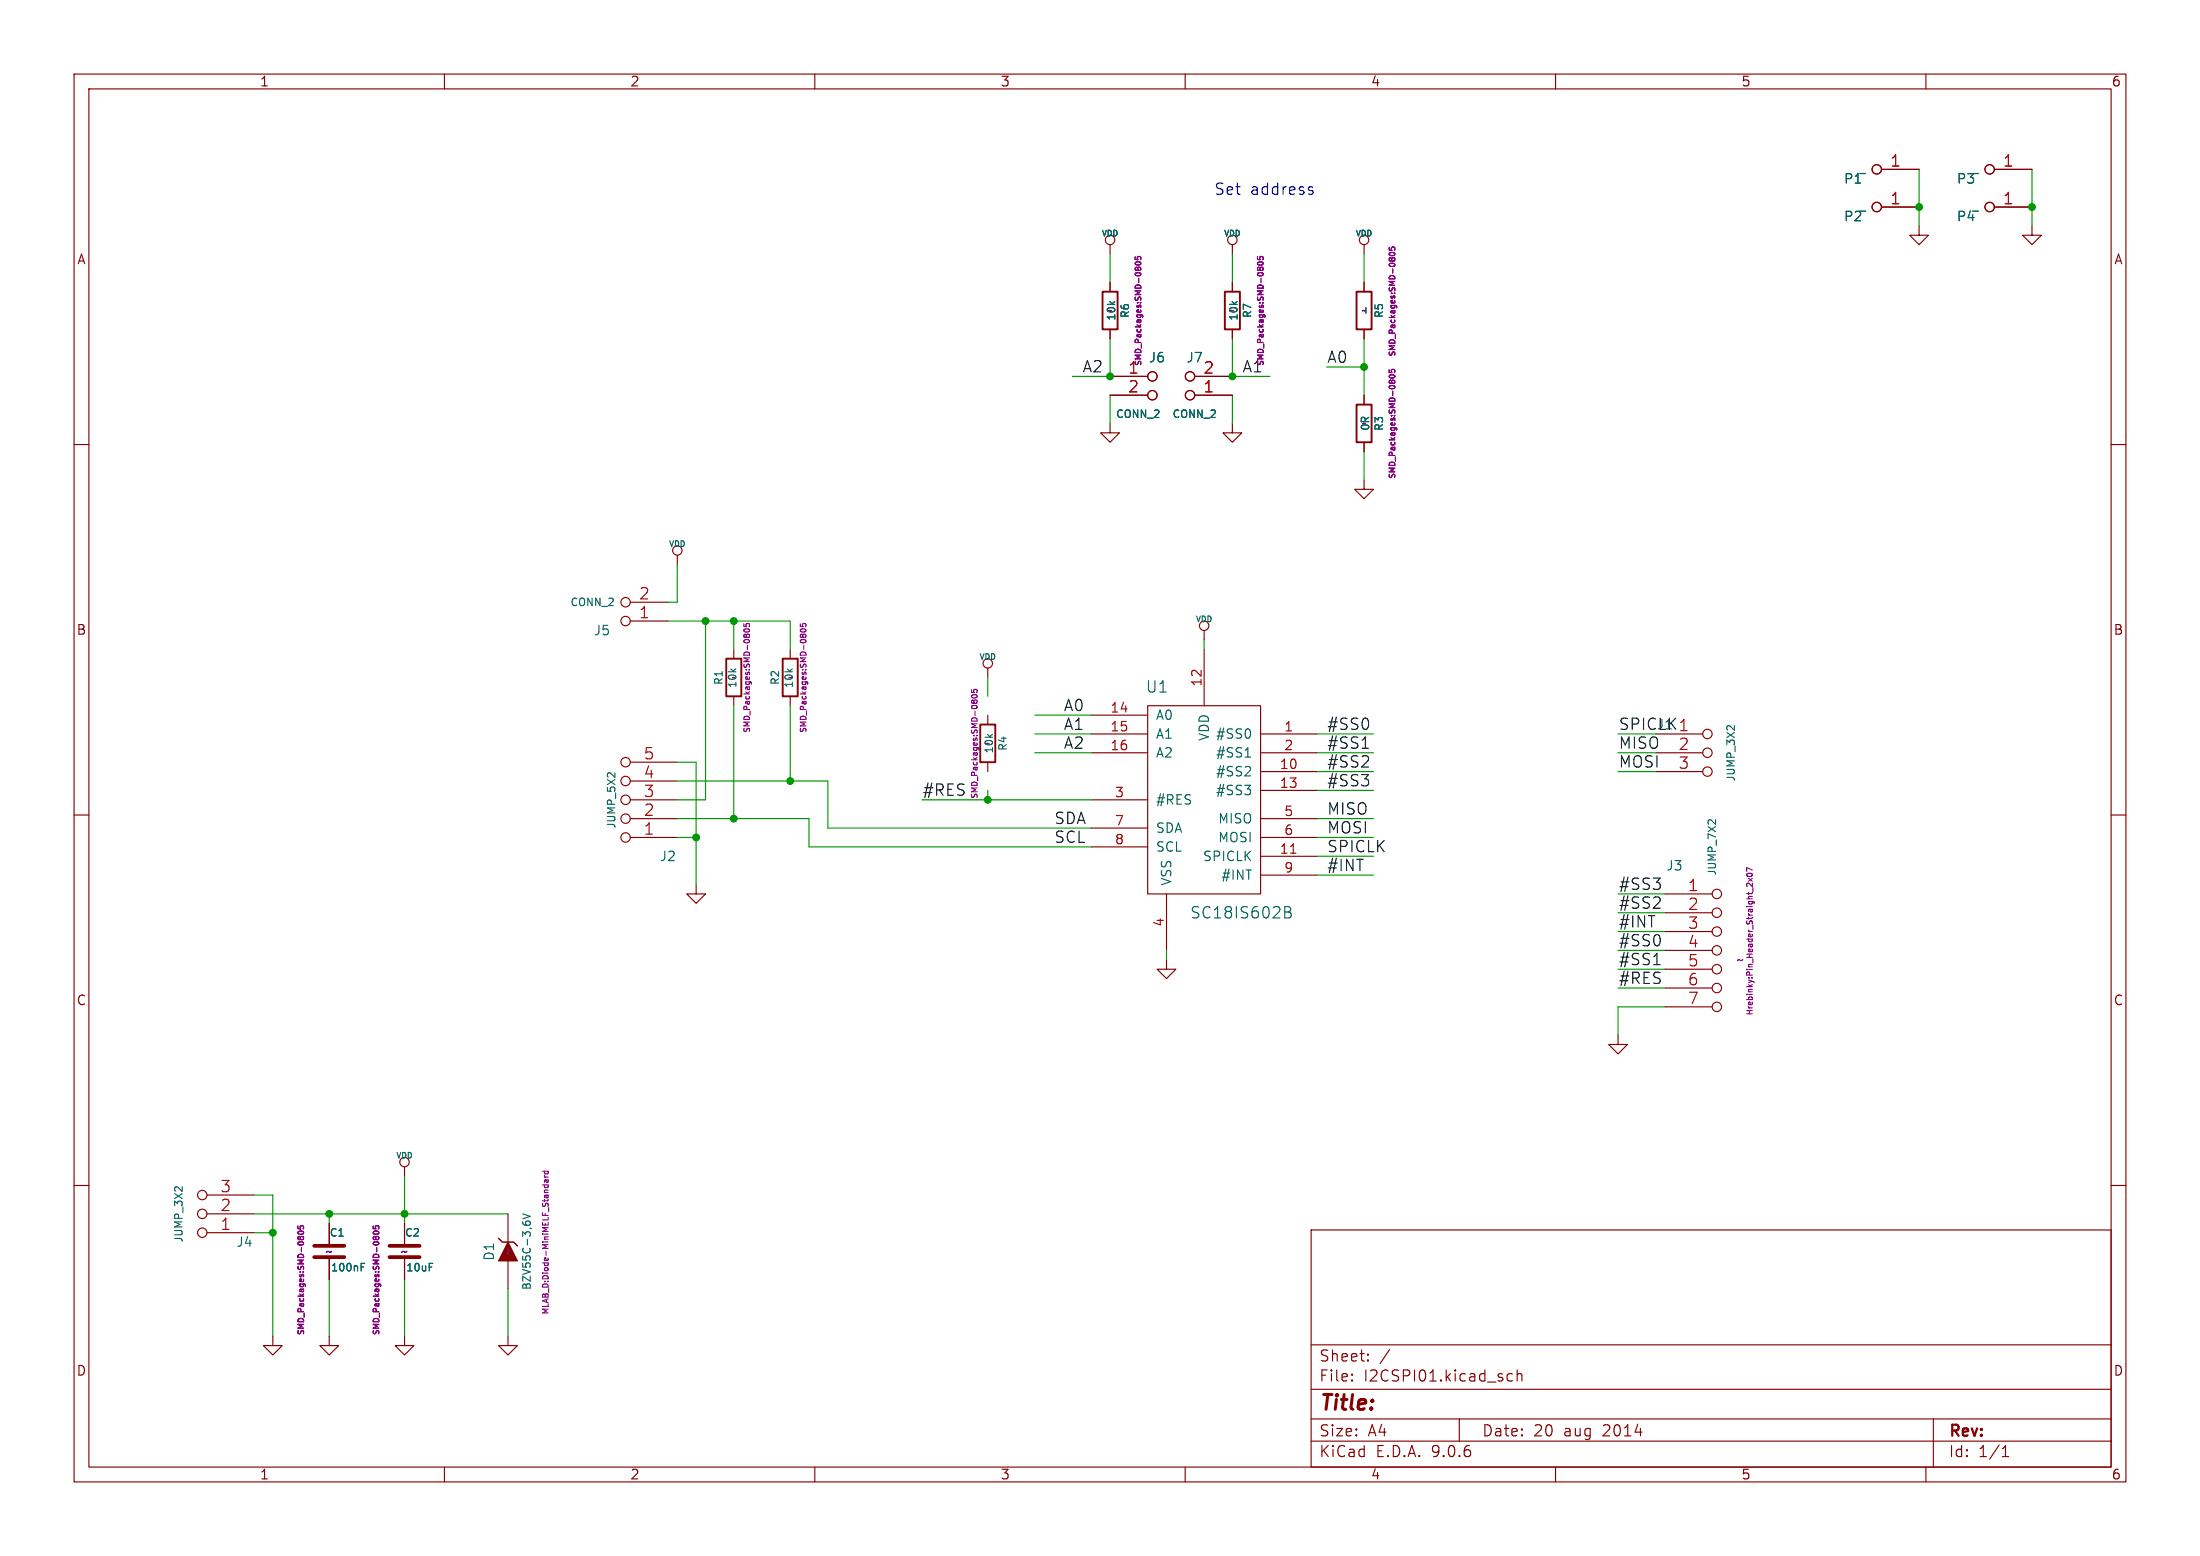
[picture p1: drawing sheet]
<svg xmlns="http://www.w3.org/2000/svg" width="297mm" height="210mm" viewBox="0 0 297 210" stroke-linecap="round" stroke-linejoin="round" font-family="sans-serif">
<g fill="none" stroke="#840000" stroke-width=".15">
<path d="M10 10h277v190h-277zM12 12h273v186h-273zM60 10v2M110 10v2M160 10v2M210 10v2M260 10v2M149.9 33v1.3M149.9 38.1v1.3M166.4 33v1.3M166.4 38.1v1.3M184.1 33v1.3"/>
<path d="M184.1 38.1v1.3M254 27.9h5.1M254 22.9h5.1M259.1 30.5v1.3h1.2l-1.2 1.2-1.3-1.2h1.3M269.2 27.9h5.1M269.2 22.9h5.1M274.3 30.5v1.3h1.3l-1.3 1.2-1.3-1.2h1.3M149.9 57.2v1.2h1.2l-1.2 1.3-1.3-1.3h1.3M149.9 50.8h5M149.9 53.3h5M149.9 44.5v1.2M161.3 50.8h5.1"/>
<path d="M161.3 53.3h5.1M166.4 57.2v1.2h1.2l-1.2 1.3-1.3-1.3h1.3M166.4 44.5v1.2M184.1 44.5v1.2M184.1 53.3v1.3M184.1 59.7v1.3M10 60h2M91.4 74.9v1.3M184.1 64.8v1.2h1.3l-1.3 1.3-1.2-1.3h1.2M285 60h2M85.1 83.8h5.1M85.1 81.3h5.1"/>
<path d="M99.1 87.6v1.3M99.1 94v1.3M106.7 87.6v1.3M106.7 94v1.3M133.3 90.2v1.2M133.3 96.5v1.3M147.3 99.1h7.6M147.3 96.5h7.6M154.9 95.3h15.3v25.4h-15.3zM162.6 85.1v1.3M162.6 87.6v7.7M170.2 99.1h7.6"/>
<path d="M223.5 99.1h6.4M10 110h2M85.1 113h6.3M85.1 110.5h6.3M85.1 108h6.3M85.1 105.4h6.3M85.1 102.9h6.3M94 119.4v1.3h1.2l-1.2 1.2-1.3-1.2h1.3M133.3 102.9v1.2M147.3 101.6h7.6M147.3 108h7.6M147.3 111.8h7.6"/>
<path d="M147.3 114.3h7.6M170.2 101.6h7.6M170.2 104.1h7.6M170.2 113h7.6M170.2 110.5h7.6M170.2 106.7h7.6M170.2 115.6h7.6M170.2 118.1h7.6M223.5 101.6h6.4M223.5 104.1h6.4M285 110h2M157.5 129.5v1.3h1.2l-1.2 1.3-1.3-1.3h1.3"/>
<path d="M157.5 120.7v7.6M218.4 139.7v1.3h1.3l-1.3 1.2-1.2-1.2h1.2M224.8 120.7h6.3M224.8 123.2h6.3M224.8 125.7h6.3M224.8 128.3h6.3M224.8 130.8h6.3M224.8 133.4h6.3M224.8 135.9h6.3M54.6 157.5v1.3M10 160h2M27.9 166.4h6.4"/>
<path d="M27.9 163.8h6.4M27.9 161.3h6.4M44.4 165.1v2.8M44.4 169.9v2.8M54.6 165.1v2.8M54.6 169.9v2.8M68.6 163.8v3.8M68.6 170.2v3.8M177 166h108v32h-108zM285 160h2M36.8 180.3v1.3h1.3l-1.3 1.3-1.2-1.3h1.2M44.4 180.3v1.3h1.3l-1.3 1.3-1.2-1.3h1.2"/>
<path d="M54.6 180.3v1.3h1.3l-1.3 1.3-1.3-1.3h1.3M60 198v2M68.6 180.3v1.3h1.2l-1.2 1.3-1.3-1.3h1.3M110 198v2M160 198v2M177 194.5h108M177 191.5h108M177 187.5h108M177 181.5h108M182.5 186.3h.1l-.1 .1M182.5 186.3v.1M182.5 185.5v.1"/>
<path d="M182.5 185.5h.1l-.1 .1M184.7 183.6v.1M184.7 183.6h-.1l.1 .1M184.7 182.8v.1M184.7 182.8h-.1l.1 .1M187.6 182.1l-1.3 2M197 191.5v3M203.5 186.1l.2 .3 .5-.1M204.2 185.5l-.5-.1-.2 .3M204.8 185.5a.37 .37 0 0 1 .7 .1v.8M204.8 184.9v1.5M210 198v2"/>
<path d="M260 198v2M261 191.5v6.5M270.3 196.6h.9M270.3 195.5l.4-.4v1.5"/>
<circle cx="149.9" cy="32.4" r=".63"/>
<circle cx="166.4" cy="32.4" r=".63"/>
<circle cx="184.1" cy="32.4" r=".63"/>
<circle cx="253.4" cy="22.9" r=".63"/>
<circle cx="253.4" cy="27.9" r=".63"/>
<circle cx="268.6" cy="22.9" r=".63"/>
<circle cx="268.6" cy="27.9" r=".63"/>
<circle cx="155.6" cy="53.3" r=".63"/>
<circle cx="155.6" cy="50.8" r=".63"/>
<circle cx="160.7" cy="53.3" r=".63"/>
<circle cx="160.7" cy="50.8" r=".63"/>
<circle cx="91.4" cy="74.3" r=".63"/>
<circle cx="84.5" cy="83.8" r=".63"/>
<circle cx="84.5" cy="81.3" r=".63"/>
<circle cx="133.3" cy="89.5" r=".63"/>
<circle cx="162.6" cy="84.5" r=".63"/>
<circle cx="230.5" cy="99.1" r=".63"/>
<circle cx="84.5" cy="107.9" r=".63"/>
<circle cx="84.5" cy="102.9" r=".63"/>
<circle cx="84.5" cy="105.4" r=".63"/>
<circle cx="84.5" cy="110.5" r=".63"/>
<circle cx="84.5" cy="113" r=".63"/>
<circle cx="230.5" cy="104.1" r=".63"/>
<circle cx="230.5" cy="101.6" r=".63"/>
<circle cx="231.8" cy="125.7" r=".63"/>
<circle cx="231.8" cy="120.6" r=".63"/>
<circle cx="231.8" cy="123.2" r=".63"/>
<circle cx="231.8" cy="135.9" r=".63"/>
<circle cx="231.8" cy="128.3" r=".63"/>
<circle cx="231.8" cy="130.8" r=".63"/>
<circle cx="231.8" cy="133.3" r=".63"/>
<circle cx="54.6" cy="156.8" r=".63"/>
<circle cx="27.3" cy="161.3" r=".63"/>
<circle cx="27.3" cy="163.8" r=".63"/>
<circle cx="27.3" cy="166.4" r=".63"/>
</g>
<path d="M42.4 168.1h4.1M42.4 169.7h4.1M52.6 168.1h4M52.6 169.7h4" fill="none" stroke="#840000" stroke-width=".51"/>
<g fill="none" stroke="#006464" stroke-width=".15">
<path d="M184.4 41.5v.8M233.2 98h.4M234.1 97.9v.7M82.1 104.3h.3M83 104.3v.6M168.1 102.2h.7M230.7 110.7h.3M231.6 110.6v.7M173.4 122.4h.7a.36 .36 0 0 1 .1 .4 .36 .36 0 0 1-.2 .3M173.4 123.1h.6M174 123.1a.41 .41 0 0 1 .3 .4 .41 .41 0 0 1-.3 .4h-.6M23.7 160.2h.3"/>
<path d="M24.6 160.2v.6M48.8 171h.3M48.8 170.5h.4M57.9 170.5h.5M70.6 164.9v.2M70.6 163.8l1 .4-1 .3M71 165.2v-.3l.1-.1h.4l.1 .4"/>
</g>
<g fill="none" stroke="#840084" stroke-width=".15">
<path d="M153.3 36.2l.1-.1 .2 .1 .3-.1 .1 .1M153.3 34.7v.3l.3 .1v-.4h.3l.1 .1-.1 .3M153.3 35.5a.37 .37 0 0 1 .4-.2 .37 .37 0 0 1 .3 .4 .37 .37 0 0 1-.5 .1 .37 .37 0 0 1-.2-.3zM169.8 36.2l.1-.1 .2 .1 .3-.1 .1 .1M169.8 34.7v.3l.3 .1v-.4h.4v.1v.3M169.8 35.5a.37 .37 0 0 1 .4-.2 .37 .37 0 0 1 .3 .4 .37 .37 0 0 1-.4 .1 .37 .37 0 0 1-.3-.3zM187.5 33.4v.3l.4 .1v-.4h.3l.1 .1-.1 .3M187.5 34.9l.2-.1 .2 .1 .3-.1 .1 .1M187.6 34.2a.37 .37 0 0 1 .4-.2 .37 .37 0 0 1 .3 .4 .37 .37 0 0 1-.5 .2 .37 .37 0 0 1-.2-.4zM187.5 51.5l.2-.2 .2 .2 .3-.2 .1 .2M187.5 49.9v.4h.4v-.4h.3l.1 .1-.1 .3M187.6 50.7a.37 .37 0 0 1 .4-.2 .37 .37 0 0 1 .3 .4 .37 .37 0 0 1-.5 .2 .37 .37 0 0 1-.2-.4z"/>
<path d="M100.4 85.7l.2-.1 .1 .1 .3-.1 .2 .1M100.4 84.2v.3l.4 .1-.1-.4h.4l.1 .1-.1 .3M100.5 85a.37 .37 0 0 1 .4-.2 .37 .37 0 0 1 .2 .4 .37 .37 0 0 1-.4 .2 .37 .37 0 0 1-.2-.4zM108 85.7l.2-.1 .2 .1 .3-.1 .1 .1M108 84.2v.3l.4 .1v-.4h.3l.1 .1-.1 .3M108.1 85a.37 .37 0 0 1 .4-.2 .37 .37 0 0 1 .3 .4 .37 .37 0 0 1-.5 .2 .37 .37 0 0 1-.2-.4zM131.2 94.6l.1-.1 .2 .1 .3-.1 .1 .1M131.2 93.1v.3l.3 .1v-.4h.3l.1 .1-.1 .3M131.2 93.9a.37 .37 0 0 1 .4-.2 .37 .37 0 0 1 .3 .4 .37 .37 0 0 1-.5 .2 .37 .37 0 0 1-.2-.4zM235.8 118a.37 .37 0 0 1 .5-.2 .37 .37 0 0 1 .2 .4 .37 .37 0 0 1-.4 .1 .37 .37 0 0 1-.3-.3zM236.1 118.5l.5 .4M236.6 119.2v.5l-.6-.5-.2 .1 .1 .3"/>
<path d="M236.6 117.4l-.8-.3v.5M236.6 118.5l-.5 .4M73.2 158.1h.8M73.5 158.7l.1 .2M73.5 158.9h.5M73.5 158.1v.2l.1 .1h.4v-.3M73.7 159.2l.1 .4 .2-.1v-.3M74 159.2l-.5 .1v.3M40.2 167l.2-.1 .1 .1 .3-.1 .2 .1M40.2 165.5v.3l.4 .1-.1-.4h.4l.1 .1-.1 .3M40.3 166.3a.37 .37 0 0 1 .4-.2 .37 .37 0 0 1 .2 .4 .37 .37 0 0 1-.4 .1 .37 .37 0 0 1-.2-.3zM50.4 167l.1-.1 .2 .1 .3-.1 .1 .1"/>
<path d="M50.4 165.5v.3l.3 .1v-.4h.4v.1v.3M50.4 166.3a.37 .37 0 0 1 .4-.2 .37 .37 0 0 1 .3 .4 .37 .37 0 0 1-.4 .1 .37 .37 0 0 1-.3-.3z"/>
</g>
<path d="M68.6 167.6l1.2 2.6h-2.5z" fill="#840000" stroke="#840000" stroke-width=".15"/>
<path d="M67.3 167.1l.5 .5h1.5l.5 .5" fill="none" stroke="#840000" stroke-width=".2"/>
<path d="M148.8 39.4h2.1v5.1h-2.1zM165.4 39.4h2v5.1h-2zM183.1 39.4h2.1v5.1h-2.1zM183.1 54.6h2.1v5.1h-2.1zM98 88.9h2.1v5.1h-2.1zM105.7 88.9h2v5.1h-2zM132.3 97.8h2.1v5.1h-2.1z" fill="none" stroke="#840000" stroke-width=".25"/>
<path d="M174.2 115.2h.8" fill="none" stroke="#a90000" stroke-width=".15"/>
<path d="M183.9 101h.9M223.3 130.2h.8" fill="none" stroke="#0f0f0f" stroke-width=".15"/>
<g fill="none" stroke="#009600" stroke-width=".15">
<path d="M149.9 34.3v3.8M166.4 34.3v3.8M184.1 34.3v3.8M259.1 22.9v7.6M274.3 22.9v7.6M149.9 45.7v5.1h-5.1M149.9 53.3v3.9M166.4 45.7v5.1h5M166.4 53.3v3.9M179.1 49.5h5M184.1 45.7v7.6M91.4 76.2v5.1h-1.2"/>
<path d="M184.1 61v3.8M90.2 83.8h16.5v3.8M95.2 83.8v24.2h-3.8M99.1 83.8v3.8M99.1 95.3v15.2M106.7 95.3v10.1M133.3 91.4v2.6M139.7 99.1h7.6M139.7 96.5h7.6M162.6 86.4v1.2M177.8 99.1h7.6M218.4 99.1h5.1"/>
<path d="M91.4 105.4h20.4v6.4h35.5M91.4 110.5h17.8v3.8h38.1M91.4 113h2.6M91.4 102.9h2.6v16.5M124.5 108h22.8M133.3 106.7v1.3M139.7 101.6h7.6M177.8 118.1h7.6M177.8 101.6h7.6M177.8 106.7h7.6M177.8 110.5h7.6M177.8 113h7.6"/>
<path d="M177.8 115.6h7.6M177.8 104.1h7.6M218.4 101.6h5.1M218.4 104.1h5.1M157.5 128.3v1.2M218.4 123.2h6.4M218.4 125.7h6.4M218.4 120.7h6.4M218.4 128.3h6.4M218.4 133.4h6.4M218.4 130.8h6.4M224.8 135.9h-6.4v3.8"/>
<path d="M54.6 158.8v6.3M34.3 161.3h2.5v19M34.3 163.8h34.3M34.3 166.4h2.5M44.4 163.8v1.3M44.4 172.7v7.6M54.6 172.7v7.6M68.6 174v6.3"/>
</g>
<path d="M176.8 25.7l.4 .1 .1 .2-.2 .2h-.3M176.8 25.2l.4 .1" fill="none" stroke="#0000c2" stroke-width=".15"/>
<g fill="#009600" stroke="#009600" stroke-width=".15">
<circle cx="166.4" cy="50.8" r=".46"/>
<circle cx="274.3" cy="27.9" r=".46"/>
<circle cx="184.1" cy="49.5" r=".46"/>
<circle cx="149.9" cy="50.8" r=".46"/>
<circle cx="259.1" cy="27.9" r=".46"/>
<circle cx="54.6" cy="163.8" r=".46"/>
<circle cx="94" cy="113" r=".46"/>
<circle cx="36.8" cy="166.4" r=".46"/>
<circle cx="99.1" cy="110.5" r=".46"/>
<circle cx="44.4" cy="163.8" r=".46"/>
<circle cx="106.7" cy="105.4" r=".46"/>
<circle cx="99.1" cy="83.8" r=".46"/>
<circle cx="133.3" cy="108" r=".46"/>
<circle cx="95.2" cy="83.8" r=".46"/>
</g>
<text font-size="2.8" fill="#840000" x="178" y="190.9">Title:</text>
<g font-size="2.1" fill="#a90000">
<text x="255.1" y="22.6">1</text>
<text x="270.3" y="22.6">1</text>
<text x="255.1" y="27.7">1</text>
<text x="270.3" y="27.7">1</text>
<text x="152.2" y="50.5">1</text>
<text x="152.2" y="53.1">2</text>
<text x="162.4" y="53.1">1</text>
<text x="162.4" y="50.5">2</text>
<text x="86.2" y="83.6">1</text>
<text x="86.2" y="81">2</text>
<text x="226.5" y="101.3">2</text>
<text x="86.8" y="107.7">3</text>
<text x="86.8" y="105.2">4</text>
<text x="86.8" y="102.6">5</text>
<text x="226.5" y="103.9">3</text>
<text x="86.8" y="112.8">1</text>
<text x="86.8" y="110.2">2</text>
<text x="227.8" y="120.4">1</text>
<text x="227.8" y="122.9">2</text>
<text x="227.8" y="125.5">3</text>
<text x="227.8" y="128">4</text>
<text x="227.8" y="130.6">5</text>
<text x="227.8" y="133.1">6</text>
<text x="227.8" y="135.6">7</text>
<text x="29.7" y="161">3</text>
<text x="29.7" y="166.1">1</text>
<text x="29.7" y="163.6">2</text>
</g>
<g font-size="2.1" fill="#0000c2">
<text x="163.8" y="26.4">Set</text>
<text x="168.8" y="26.4">address</text>
</g>
<g font-size="2.1" fill="#0f0f0f">
<text x="146" y="50.4">A2</text>
<text x="179.1" y="49.1">A0</text>
<text x="143.5" y="98.6">A1</text>
<text x="143.5" y="101.2">A2</text>
<text x="143.5" y="96.1">A0</text>
<text x="179.1" y="98.6">#SS0</text>
<text x="179.1" y="101.2">#SS1</text>
<text x="218.4" y="98.6">SPICLK 1</text>
<text x="218.4" y="101.2">MISO</text>
<text x="124.5" y="107.5">#RES</text>
<text x="179.1" y="103.7">#SS2</text>
<text x="179.1" y="106.3">#SS3</text>
<text x="218.4" y="103.7">MOSI</text>
<text x="142.2" y="113.9">SCL</text>
<text x="142.2" y="111.3">SDA</text>
<text x="179.1" y="110.1">MISO</text>
<text x="179.1" y="112.6">MOSI</text>
<text x="179.1" y="115.2">SPICLK</text>
<text x="179.1" y="117.7">#INT</text>
<text x="218.4" y="120.2">#SS3</text>
<text x="218.4" y="125.3">#INT</text>
<text x="218.4" y="122.8">#SS2</text>
<text x="218.4" y="130.4">#SS1</text>
<text x="218.4" y="127.9">#SS0</text>
<text x="218.4" y="132.9">#RES</text>
</g>
<g font-size="2.1" fill="#840084">
<text x="167.6" y="50.4">A1</text>
<text x="234.3" y="130.5">~</text>
<text x="43.8" y="169.9">~</text>
<text x="54" y="169.9">~</text>
<text x="69.6" y="169.5" transform="rotate(-90 69.6 169.5)">~</text>
</g>
<g font-size="2.1" fill="#006464">
<text x="154.6" y="93.7">U1</text>
<text x="160.6" y="124.2">SC18IS602B</text>
</g>
<g font-size="2.1" fill="#840000">
<text x="178" y="184">Sheet:</text>
<text x="178" y="186.7">File:</text>
<text x="184.1" y="186.7">I2CSPI01.kicad_sch</text>
<text x="178" y="196.9">KiCad</text>
<text x="178" y="194.1">Size:</text>
<text x="184.7" y="194.1">A4</text>
<text x="185.7" y="196.9">E.D.A.</text>
<text x="193.3" y="196.9">9.0.6</text>
<text x="200" y="194.1">Date:</text>
<text x="207" y="194.1">20</text>
<text x="211.2" y="194.1">aug</text>
<text x="216.5" y="194.1">2014</text>
<text x="263" y="194.3">Rev:</text>
<text x="263" y="196.9">Id:</text>
<text x="267.1" y="196.9">1/1</text>
</g>
<g font-size="1.8" fill="#840000">
<text x="35" y="11.9">1</text>
<text x="85" y="11.9">2</text>
<text x="135" y="11.9">3</text>
<text x="185" y="11.9">4</text>
<text x="235" y="11.9">5</text>
<text x="285" y="11.9">6</text>
<text x="10.3" y="35.9">A</text>
<text x="285.3" y="35.9">A</text>
<text x="10.3" y="85.9">B</text>
<text x="285.3" y="85.9">B</text>
<text x="10.3" y="135.9">C</text>
<text x="285.3" y="135.9">C</text>
<text x="10.3" y="185.9">D</text>
<text x="285.3" y="185.9">D</text>
<text x="35" y="199.9">1</text>
<text x="85" y="199.9">2</text>
<text x="135" y="199.9">3</text>
<text x="185" y="199.9">4</text>
<text x="235" y="199.9">5</text>
<text x="285" y="199.9">6</text>
</g>
<g font-size="1.8" fill="#006464">
<text x="248.8" y="25">P1</text>
<text x="264.1" y="25">P3</text>
<text x="248.8" y="30.1">P2</text>
<text x="264.1" y="30.1">P4</text>
<text x="155" y="49.1">J6</text>
<text x="160.1" y="49.1">J7</text>
<text x="80.1" y="86">J5</text>
<text x="156" y="97.4">A0</text>
<text x="156" y="99.9">A1</text>
<text x="163.4" y="100.1" transform="rotate(-90 163.4 100.1)">VDD</text>
<text x="164.1" y="99.9">#SS0</text>
<text x="156" y="102.5">A2</text>
<text x="164.1" y="102.5">#SS1</text>
<text x="164.1" y="105">#SS2</text>
<text x="164.1" y="107.5">#SS3</text>
<text x="156" y="108.8">#RES</text>
<text x="156" y="112.6">SDA</text>
<text x="164.4" y="111.4">MISO</text>
<text x="164.4" y="113.9">MOSI</text>
<text x="89" y="116.4">J2</text>
<text x="156" y="115.2">SCL</text>
<text x="158.3" y="119.6" transform="rotate(-90 158.3 119.6)">VSS</text>
<text x="162.3" y="116.4">SPICLK</text>
<text x="164.8" y="119">#INT</text>
<text x="224.9" y="117.7">J3</text>
<text x="31.8" y="168.5">J4</text>
<text x="66.9" y="170.3" transform="rotate(-90 66.9 170.3)">D1</text>
</g>
<g font-size="1.8" fill="#a90000">
<text x="162.3" y="92.8" transform="rotate(-90 162.3 92.8)">12</text>
<text x="149.8" y="96.3">14</text>
<text x="149.8" y="98.8">15</text>
<text x="149.8" y="101.3">16</text>
<text x="173.3" y="98.8">1</text>
<text x="173.3" y="101.3">2</text>
<text x="150.4" y="107.7">3</text>
<text x="172.7" y="103.9">10</text>
<text x="172.7" y="106.4">13</text>
<text x="150.4" y="111.5">7</text>
<text x="173.3" y="110.2">5</text>
<text x="173.3" y="112.8">6</text>
<text x="150.4" y="114">8</text>
<text x="172.7" y="115.3">11</text>
<text x="173.3" y="117.9">9</text>
<text x="157.2" y="125.2" transform="rotate(-90 157.2 125.2)">4</text>
</g>
<text font-size="1.8" fill="#0f0f0f" x="223.6" y="98.7">J1</text>
<g font-size="1.4" fill="#006464">
<text x="250.9" y="23.6">_</text>
<text x="266.2" y="23.6">_</text>
<text x="250.9" y="28.7">_</text>
<text x="266.2" y="28.7">_</text>
<text x="150.8" y="43.4" transform="rotate(-90 150.8 43.4)">10k</text>
<text x="152.6" y="43" transform="rotate(-90 152.6 43)">R6</text>
<text x="167.3" y="43.4" transform="rotate(-90 167.3 43.4)">10k</text>
<text x="169.1" y="43" transform="rotate(-90 169.1 43)">R7</text>
<text x="186.9" y="43" transform="rotate(-90 186.9 43)">R5</text>
<text x="150.6" y="56.6">CONN_2</text>
<text x="158.2" y="56.6">CONN_2</text>
<text x="185.1" y="58.2" transform="rotate(-90 185.1 58.2)">0R</text>
<text x="186.9" y="58.3" transform="rotate(-90 186.9 58.3)">R3</text>
<text x="76.9" y="82">CONN_2</text>
<text x="97.8" y="92.6" transform="rotate(-90 97.8 92.6)">R1</text>
<text x="99.6" y="93" transform="rotate(-90 99.6 93)">10k</text>
<text x="105.4" y="92.6" transform="rotate(-90 105.4 92.6)">R2</text>
<text x="107.2" y="93" transform="rotate(-90 107.2 93)">10k</text>
<text x="134.3" y="101.8" transform="rotate(-90 134.3 101.8)">10k</text>
<text x="136.1" y="101.4" transform="rotate(-90 136.1 101.4)">R4</text>
<text x="234.4" y="105.6" transform="rotate(-90 234.4 105.6)">JUMP_3X2</text>
<text x="83.3" y="111.9" transform="rotate(-90 83.3 111.9)">JUMP_5X2</text>
<text x="231.9" y="118.3" transform="rotate(-90 231.9 118.3)">JUMP_7X2</text>
<text x="24.9" y="167.8" transform="rotate(-90 24.9 167.8)">JUMP_3X2</text>
<text x="44.4" y="167.1">C1</text>
<text x="54.6" y="167.1">C2</text>
<text x="44.6" y="171.8">100nF</text>
<text x="54.7" y="171.8">10uF</text>
<text x="71.9" y="174.2" transform="rotate(-90 71.9 174.2)">BZV55C-3,6V</text>
</g>
<text font-size="1.4" fill="#840084" x="185.1" y="42.6" transform="rotate(-90 185.1 42.6)">-</text>
<g font-size="1.1" fill="#006464">
<text x="148.6" y="32.1">VDD</text>
<text x="165.1" y="32.1">VDD</text>
<text x="182.9" y="32.1">VDD</text>
<text x="90.2" y="74">VDD</text>
<text x="132.1" y="89.3">VDD</text>
<text x="161.3" y="84.2">VDD</text>
<text x="53.4" y="156.6">VDD</text>
</g>
<g font-size="1.1" fill="#840084">
<text x="149.4" y="42.5">~</text>
<text x="165.9" y="42.5">~</text>
<text x="183.7" y="42.5">~</text>
<text x="154.3" y="49.5" transform="rotate(-90 154.3 49.5)">SMD_Packages:SMD-0805</text>
<text x="170.8" y="49.5" transform="rotate(-90 170.8 49.5)">SMD_Packages:SMD-0805</text>
<text x="188.6" y="48.2" transform="rotate(-90 188.6 48.2)">SMD_Packages:SMD-0805</text>
<text x="183.7" y="57.8">~</text>
<text x="188.6" y="64.7" transform="rotate(-90 188.6 64.7)">SMD_Packages:SMD-0805</text>
<text x="98.6" y="92">~</text>
<text x="106.3" y="92">~</text>
<text x="101.4" y="99" transform="rotate(-90 101.4 99)">SMD_Packages:SMD-0805</text>
<text x="109.1" y="99" transform="rotate(-90 109.1 99)">SMD_Packages:SMD-0805</text>
<text x="132.9" y="100.9">~</text>
<text x="132.2" y="107.9" transform="rotate(-90 132.2 107.9)">SMD_Packages:SMD-0805</text>
<text x="236.8" y="137.2" transform="rotate(-90 236.8 137.2)">Hrebinky:Pin_Header_Straight_2x07</text>
<text x="74.3" y="177.5" transform="rotate(-90 74.3 177.5)">MLAB_D:Diode-MiniMELF_Standard</text>
<text x="41.2" y="180.3" transform="rotate(-90 41.2 180.3)">SMD_Packages:SMD-0805</text>
<text x="51.4" y="180.3" transform="rotate(-90 51.4 180.3)">SMD_Packages:SMD-0805</text>
</g>
</svg>
